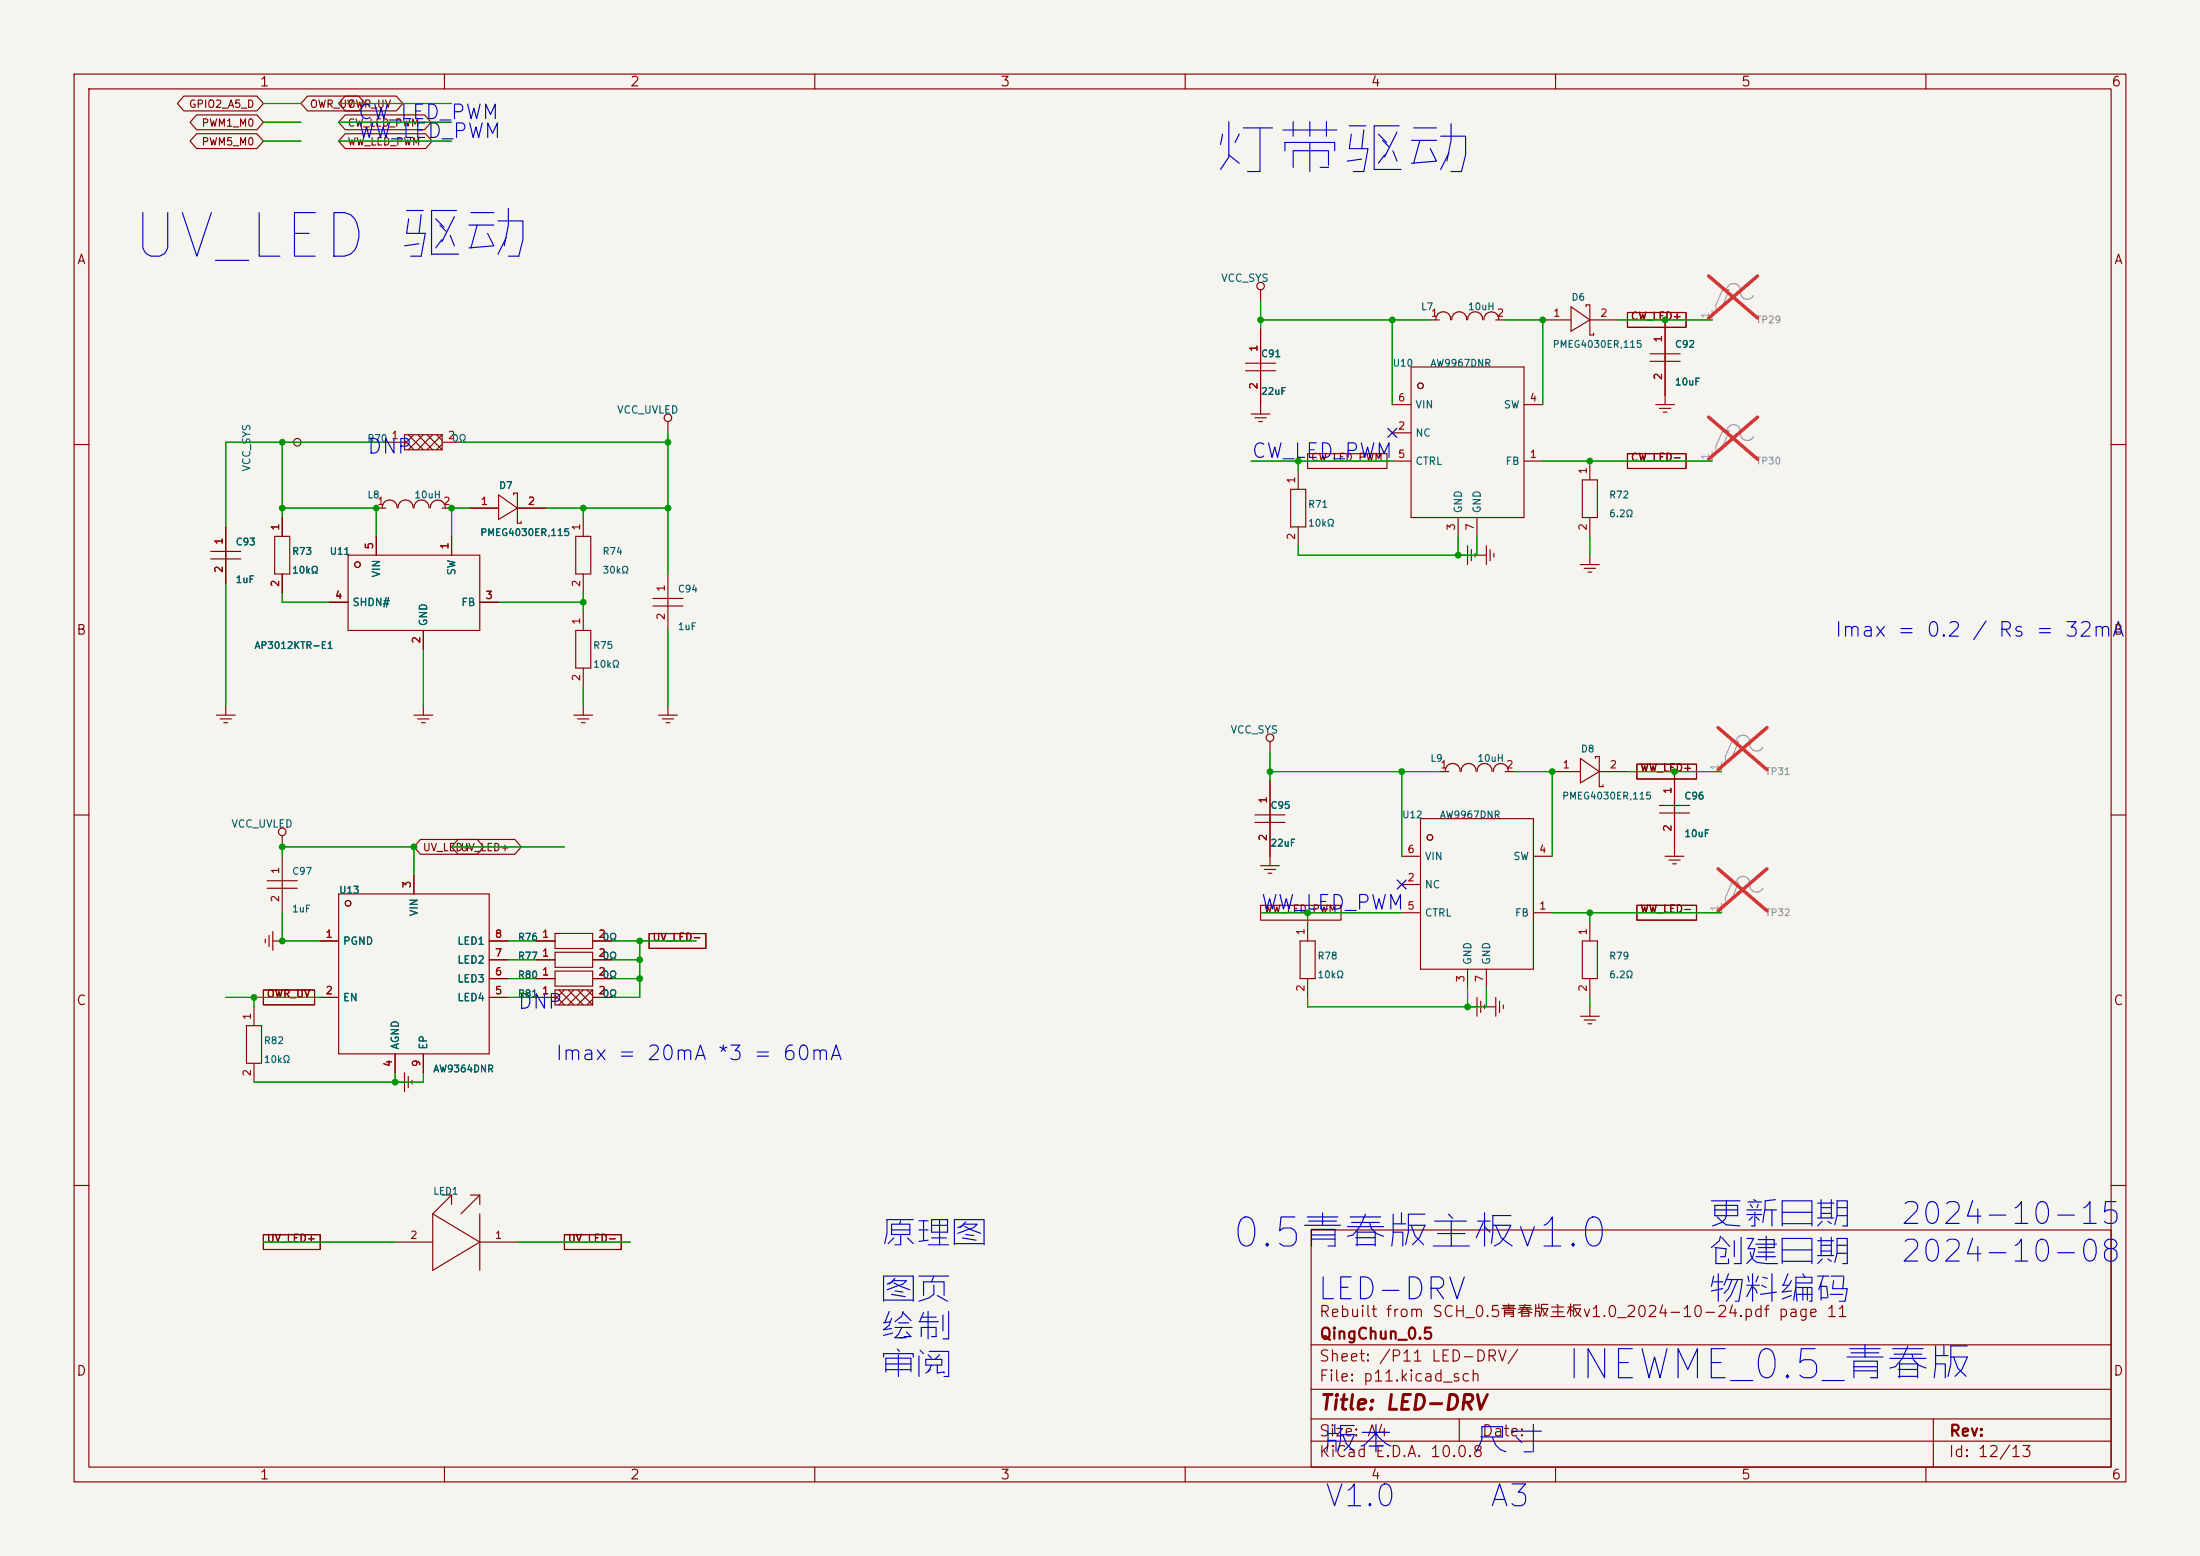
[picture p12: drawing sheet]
<svg xmlns="http://www.w3.org/2000/svg" width="297mm" height="210mm" viewBox="0 0 297 210" stroke-linecap="round" stroke-linejoin="round" font-family="sans-serif">
<path d="M0 0h297v210h-297z" fill="#f5f4ef" stroke="#f5f4ef" stroke-width=".14"/>
<g fill="none" stroke="#840000" stroke-width=".15">
<path d="M10 10h277v190h-277zM12 12h273v186h-273zM24.8 13h9.9l.9 1-.9 1h-9.9l-.8-1zM26.5 15.5h8.2l.9 1-.9 1h-8.2l-.8-1zM26.5 18h8.2l.9 1.1-.9 1h-8.2l-.8-1zM41.5 13h6.9l.9 1-.9 1h-6.9l-.9-1zM46.6 13h6.9l.9 1-.9 1h-6.9l-.9-1zM46.6 15.5h10.7l.9 1-.9 1h-10.7l-.9-1zM46.6 18h10.9l.8 1.1-.8 1h-10.9l-.9-1zM60 10v2M110 10v2M160 10v2"/>
<path d="M210 10v2M260 10v2M170.2 39.1v1.5M38.1 59.7h1.5M52.1 59.7h2.5M54.6 59.4l1.3 1.3M55.1 58.7l2 2M55.9 58.7l-1.3 1.2M56.4 58.7l2 2M57.1 58.7l-2 2M57.7 58.7l2 2M58.4 58.7l-2 2"/>
<path d="M58.9 58.7l.8 .7M59.7 58.7h-5.1v2h5.1M59.7 59.7h2.5M59.7 58.7l-2 2M59.7 58.7v2M59.7 59.9l-.8 .8M90.2 56.9v1.5M168.1 49h4.1M168.1 50h4.1M168.9 55.9h2.5M169.4 56.4h1.5M169.9 56.9h.5"/>
<path d="M170.2 44.5v11.4M188 58.4h2.5M188 54.6h2.5M190.5 49.5h15.2v20.4h-15.2zM193 43.2h1.3M193.8 43.2a1.01 1.01 0 0 1 1-1.1 1.01 1.01 0 0 1 1.1 1.1M196 43.2a1.01 1.01 0 0 1 1-1.1 1.01 1.01 0 0 1 1 1.1M198.1 43.2a1.01 1.01 0 0 1 1-1.1 1.01 1.01 0 0 1 1.1 1.1M200.3 43.2a1.01 1.01 0 0 1 1-1.1 1.01 1.01 0 0 1 1.1 1.1M201.9 43.2h1.3M205.7 54.6h2.6M208.3 43.2h3.8"/>
<path d="M212.1 41.4l2.5 1.8-2.5 1.5zM214.1 41.4v-.3h.5v4.1h.5v-.2M214.6 43.2h3.8M219.7 42.2h7.9v2h-7.9zM222.8 47.8h4M222.8 48.8h4M223.5 54.6h2.6M224 55.1h1.6M224.5 55.6h.5M224.8 43.2v11.4M10 60h2M28.4 74.4h4.1"/>
<path d="M28.4 75.4h4.1M30.5 71.1v7.6M37.1 72.4h2v5.1h-2zM38.1 69.9v2.5M38.1 77.5v2.5M47 74.9h17.8v10.2h-17.8zM50.8 68.6h1.3M50.8 72.4v2.5M51.6 68.6a1.01 1.01 0 0 1 1-1.1 1.01 1.01 0 0 1 1 1.1M53.7 68.6a1.01 1.01 0 0 1 1.1-1.1 1.01 1.01 0 0 1 1 1.1M55.9 68.6a1.01 1.01 0 0 1 1-1.1 1.01 1.01 0 0 1 1 1.1M58.1 68.6a1.01 1.01 0 0 1 1-1.1 1.01 1.01 0 0 1 1 1.1"/>
<path d="M59.7 68.6h1.3M61 72.4v2.5M63.5 68.6h3.8M67.3 66.8l2.5 1.8-2.5 1.5zM69.3 66.8v-.3h.5v4.1h.6v-.2M69.8 68.6h3.9M77.7 72.4h2.1v5.1h-2.1zM78.7 69.9v2.5M78.7 77.5v2.5M90.2 77.5v7.6M174.2 66h2.1v5.1h-2.1zM175.3 63.5v2.5"/>
<path d="M175.3 71.1v2.6M176.5 61.2h10.7v2h-10.7zM188 62.2h2.5M196.8 69.9v2.5M196.8 74.9h1.3M198.1 73.7v2.5M198.6 74.2v1.5M199.1 74.7v.5M199.4 69.9v2.5M199.4 74.9h1.3M200.7 73.7v2.5M201.2 74.2v1.5"/>
<path d="M201.7 74.7v.5M205.7 62.2h2.6M213.4 76.2h2.5M213.6 64.8h2v5.1h-2zM213.9 76.7h1.5M214.4 77.2h.5M214.6 62.2v2.6M214.6 69.9v2.5M214.6 74.9v1.3M219.7 61.2h7.9v2h-7.9zM285 60h2M29.2 96.5h2.5"/>
<path d="M29.7 97h1.5M30.2 97.5h.5M30.5 95.3v1.2M44.4 81.3h2.6M55.9 96.5h2.5M56.4 97h1.5M56.9 97.5h.5M57.1 85.1v2.5M57.1 95.3v1.2M64.8 81.3h2.5M77.5 96.5h2.5M77.7 85.1h2.1v5.1h-2.1z"/>
<path d="M78 97h1.5M78.5 97.5h.5M78.7 82.6v2.5M78.7 90.2v2.5M78.7 95.3v1.2M88.1 80.8h4.1M88.1 81.8h4.1M88.9 96.5h2.5M89.4 97h1.5M89.9 97.5h.5M90.2 95.3v1.2M10 110h2"/>
<path d="M36.1 118.9h4M36.1 119.9h4M38.1 112.8v1.5M38.1 115.6v7.6M55.9 118.1v2.6M56.8 113.3h7.6l.9 1-.9 1h-7.6l-.9-1zM61.8 113.3h7.7l.9 1-.9 1h-7.7l-.8-1zM169.4 110h4.1M169.4 111h4.1M170.2 116.8h2.5M170.7 117.3h1.5M171.2 117.9h.5"/>
<path d="M171.4 100.1v1.5M171.4 105.4v11.4M189.2 115.6h2.6M189.2 119.4h2.6M191.8 110.5h15.2v20.3h-15.2zM194.3 104.1h1.3M195.1 104.1a1.01 1.01 0 0 1 1-1.1 1.01 1.01 0 0 1 1 1.1M197.3 104.1a1.01 1.01 0 0 1 1-1.1 1.01 1.01 0 0 1 1 1.1M199.4 104.1a1.01 1.01 0 0 1 1-1.1 1.01 1.01 0 0 1 1 1.1M201.6 104.1a1.01 1.01 0 0 1 1-1.1 1.01 1.01 0 0 1 1 1.1M203.2 104.1h1.3M207 115.6h2.5"/>
<path d="M209.5 104.1h3.9M213.4 102.4l2.5 1.7-2.5 1.6zM215.4 102.4v-.3h.5v4.1h.5v-.3M215.9 104.1h3.8M221 103.1h8v2h-8zM224 108.7h4.1M224 109.7h4.1M224.8 115.6h2.5M225.3 116.1h1.5M225.8 116.6h.5M226.1 104.1v11.5M285 110h2"/>
<path d="M33.3 138.4h2v5.1h-2zM34.3 135.9v2.5M35.6 133.6h6.9v2h-6.9zM35.8 126.7v.6M36.3 126.2v1.6M36.8 125.7v2.6M36.8 127h1.3M43.2 127h2.5M43.2 134.6h2.5M45.7 120.7h20.3v21.5h-20.3zM66 127h2.6M66 134.6h2.6"/>
<path d="M66 132.1h2.6M66 129.5h2.6M72.4 127h2.5M72.4 134.6h2.5M72.4 132.1h2.5M72.4 129.5h2.5M74.9 126h5.1v2h-5.1zM74.9 128.5h5.1v2.1h-5.1zM74.9 131.1h5.1v2h-5.1zM74.9 134.4l1.3 1.2M75.4 133.6l2.1 2M76.2 133.6l-1.3 1.3"/>
<path d="M76.7 133.6l2 2M77.5 133.6l-2.1 2M78 133.6l2 2M78.7 133.6l-2 2M79.2 133.6l.8 .8M80 127h2.5M80 134.6h2.5M80 132.1h2.5M80 129.5h2.5M80 133.6h-5.1v2h5.1M80 133.6v2M80 133.6l-2 2"/>
<path d="M80 134.9l-.8 .7M87.6 126h7.7v2h-7.7zM170.2 122.2h10.8v2h-10.8zM175.5 127h2v5.1h-2zM176.5 124.5v2.5M176.5 132.1v2.5M189.2 123.2h2.6M198.1 135.9h1.3M198.1 130.8v2.6M199.4 134.6v2.6M199.9 135.1v1.6M200.4 135.6v.5"/>
<path d="M200.7 135.9h1.2M200.7 130.8v2.6M201.9 134.6v2.6M202.4 135.1v1.6M202.9 135.6v.5M207 123.2h2.5M213.4 137.2h2.5M213.6 127h2v5.1h-2zM213.9 137.7h1.5M214.4 138.2h.5M214.6 124.5v2.5M214.6 132.1v2.5"/>
<path d="M214.6 135.9v1.3M221 122.2h8v2h-8zM34.3 143.5v2.6M53.3 142.2v2.6M53.3 146.1h1.3M54.6 144.8v2.5M55.1 145.3v1.5M55.6 145.8v.5M57.1 142.2v2.6M10 160h2M35.6 166.6h7.6v2h-7.6zM53.3 167.6h5.1"/>
<path d="M58.4 163.8v7.7l6.4-3.9M58.4 163.8l6.4 3.8M59.7 161.3h1.3M61 161.3l-2.6 2.5M61 161.3v1.3M63.5 161.3h1.3M64.8 161.3l-2.6 2.5M64.8 161.3v1.3M64.8 163.8v7.7M64.8 167.6h5M76.2 166.6h7.7v2h-7.7zM177 166h108v32h-108z"/>
<path d="M285 160h2M60 198v2M110 198v2M160 198v2M177 194.5h108M177 191.5h108M177 187.5h108M177 181.5h108M197 191.5v3M210 198v2M260 198v2M261 191.5v6.5"/>
<circle cx="170.2" cy="38.6" r=".51"/>
<circle cx="40.1" cy="59.7" r=".51"/>
<circle cx="90.2" cy="56.4" r=".51"/>
<circle cx="191.8" cy="52.1" r=".38"/>
<circle cx="48.3" cy="76.2" r=".38"/>
<circle cx="171.5" cy="99.6" r=".51"/>
<circle cx="38.1" cy="112.3" r=".51"/>
<circle cx="193" cy="113" r=".38"/>
<circle cx="47" cy="121.9" r=".38"/>
</g>
<path d="M233.2 38.9a.93 .93 0 0 1 1.1-.6 .93 .93 0 0 1 .6 1.1 .94 .94 0 0 0 .7 1 .94 .94 0 0 0 1.1-.5M231.1 41.9v1.3M231.6 41.7v-.6l1.1-2.2 .7 .2-1 2.6-.5 .2M233.2 57.9a.93 .93 0 0 1 1.1-.6 .93 .93 0 0 1 .6 1.1 .94 .94 0 0 0 .7 1 .94 .94 0 0 0 1.1-.5M231.1 61v1.2M231.6 60.7v-.5l1.1-2.3 .7 .3-1 2.5-.5 .3M234.4 99.8a.93 .93 0 0 1 1.2-.5 .93 .93 0 0 1 .6 1 .94 .94 0 0 0 .7 1 .94 .94 0 0 0 1.1-.5M232.4 102.9v1.2M232.9 102.6v-.5l1-2.3 .8 .3-1 2.5-.5 .3M234.4 118.9a.93 .93 0 0 1 1.2-.6 .93 .93 0 0 1 .6 1.1 .94 .94 0 0 0 .7 1 .94 .94 0 0 0 1.1-.5M232.4 121.9v1.3M232.9 121.7v-.5l1-2.3 .8 .2-1 2.6-.5 .2" fill="none" stroke="#9c9b98" stroke-width=".15"/>
<path d="M230.7 37.2l6.6 5.7M237.3 37.2l-6.6 5.7M230.7 56.3l6.6 5.7M237.3 56.3l-6.6 5.7M231.9 98.2l6.6 5.7M238.5 98.2l-6.6 5.7M231.9 117.3l6.6 5.6M238.5 117.3l-6.6 5.6" fill="none" stroke="#e12e31" stroke-width=".46"/>
<g fill="none" stroke="#009600" stroke-width=".15">
<path d="M35.6 14h5M35.6 16.5h5M35.6 19.1h5M45.7 14h15.3M45.7 16.5h15.3M45.7 19.1h15.3M38.1 59.7v10.2M52.1 59.7h-21.6v11.4M62.2 59.7h28M90.2 58.4v19.1M170.2 43.2h22.8M170.2 40.6v3.9"/>
<path d="M188 43.2v11.4M203.2 43.2h5.1v11.4M218.4 43.2h12.7M30.5 78.7v16.6M38.1 68.6h12.7v3.8M63.5 68.6h-2.5v3.8M73.7 68.6h16.5M78.7 68.6v1.3M168.9 62.2h19.1M175.3 62.2v1.3M196.8 72.4v2.5M199.4 72.4v2.5h-24.1v-1.2"/>
<path d="M208.3 62.2h22.8M214.6 72.4v2.5M38.1 80v1.3h6.3M57.1 87.6v7.7M67.3 81.3h11.4M78.7 80v2.6M78.7 92.7v2.6M90.2 85.1v10.2M38.1 115.6v-1.3h17.8v3.8M61 114.3h15.2M171.4 104.1h22.9M171.4 101.6v3.8"/>
<path d="M189.2 104.1v11.5M204.5 104.1h5v11.5M219.7 104.1h12.7M30.5 134.6h12.7M34.3 134.6v1.3M38.1 123.2v3.8h5.1M68.6 127h3.8M68.6 129.5h3.8M68.6 132.1h3.8M68.6 134.6h3.8M82.5 127h11.5M82.5 129.5h3.9"/>
<path d="M82.5 132.1h3.9M86.4 127v7.6h-3.9M170.2 123.2h19M176.5 123.2v1.3M198.1 133.4v2.5M200.7 133.4v2.5h-24.2v-1.3M209.5 123.2h22.9M214.6 123.2v1.3M214.6 134.6v1.3M53.3 144.8v1.3M57.1 144.8v1.3h-22.8M35.6 167.6h17.7"/>
<path d="M69.8 167.6h15.3"/>
</g>
<path d="M187.4 57.8l1.2 1.2M188.6 57.8l-1.2 1.2M188.6 118.8l1.2 1.2M189.8 118.8l-1.2 1.2" fill="none" stroke="#000084" stroke-width=".15"/>
<g fill="#009600">
<circle cx="224.8" cy="43.2" r=".46"/>
<circle cx="214.6" cy="62.2" r=".46"/>
<circle cx="196.8" cy="74.9" r=".46"/>
<circle cx="189.2" cy="104.1" r=".46"/>
<circle cx="171.4" cy="104.1" r=".46"/>
<circle cx="198.1" cy="135.9" r=".46"/>
<circle cx="176.5" cy="123.2" r=".46"/>
<circle cx="209.5" cy="104.1" r=".46"/>
<circle cx="214.6" cy="123.2" r=".46"/>
<circle cx="226.1" cy="104.1" r=".46"/>
<circle cx="170.2" cy="43.2" r=".46"/>
<circle cx="208.3" cy="43.2" r=".46"/>
<circle cx="175.3" cy="62.2" r=".46"/>
<circle cx="188" cy="43.2" r=".46"/>
<circle cx="78.7" cy="81.3" r=".46"/>
<circle cx="78.7" cy="68.6" r=".46"/>
<circle cx="90.2" cy="59.7" r=".46"/>
<circle cx="90.2" cy="68.6" r=".46"/>
<circle cx="86.4" cy="129.5" r=".46"/>
<circle cx="86.4" cy="132.1" r=".46"/>
<circle cx="86.4" cy="127" r=".46"/>
<circle cx="38.1" cy="59.7" r=".46"/>
<circle cx="38.1" cy="68.6" r=".46"/>
<circle cx="61" cy="68.6" r=".46"/>
<circle cx="50.8" cy="68.6" r=".46"/>
<circle cx="38.1" cy="127" r=".46"/>
<circle cx="53.3" cy="146.1" r=".46"/>
<circle cx="34.3" cy="134.6" r=".46"/>
<circle cx="38.1" cy="114.3" r=".46"/>
<circle cx="55.9" cy="114.3" r=".46"/>
</g>
<g font-size="5.9" fill="#0000c2">
<text x="163.3" y="24.9">灯带驱动</text>
<text x="17.3" y="36.4">UV_LED 驱动</text>
</g>
<g font-size="3.9" fill="#0000c2">
<text x="166" y="169.4">0.5青春版主板v1.0</text>
<text x="211.2" y="187.1">INEWME_0.5_青春版</text>
</g>
<g font-size="3.2" fill="#0000c2">
<text x="230.4" y="166.4">更新日期</text>
<text x="118.6" y="169">原理图</text>
<text x="230.4" y="171.5">创建日期</text>
<text x="118.6" y="176.6">图页</text>
<text x="230.4" y="176.6">物料编码</text>
<text x="118.6" y="181.7">绘制</text>
<text x="118.6" y="186.8">审阅</text>
<text x="178.3" y="196.9">版本</text>
<text x="198.7" y="196.9">尺寸</text>
</g>
<g font-size="2.9" fill="#0000c2">
<text x="256.3" y="166">2024-10-15</text>
<text x="256.3" y="171.1">2024-10-08</text>
<text x="177.6" y="176.2">LED-DRV</text>
<text x="178.6" y="204.1">V1.0</text>
<text x="200.9" y="204.1">A3</text>
</g>
<g font-size="2" fill="#0000c2">
<text x="48.2" y="16.6">CW_LED_PWM</text>
<text x="48.2" y="19.1">WW_LED_PWM</text>
<text x="49.4" y="61.7">DNP</text>
<text x="168.8" y="62.3">CW_LED_PWM</text>
<text x="247.6" y="86.5">Imax = 0.2 / Rs = 32mA</text>
<text x="170.1" y="123.3">WW_LED_PWM</text>
<text x="69.8" y="136.7">DNP</text>
<text x="74.8" y="143.6">Imax = 20mA *3 = 60mA</text>
</g>
<text font-size="2" fill="#840000" x="178" y="190.8">Title: LED-DRV</text>
<g font-size="1.5" fill="#840000">
<text x="178" y="178.1">Rebuilt from SCH_0.5青春版主板v1.0_2024-10-24.pdf page 11</text>
<text x="178" y="184.1">Sheet: /P11 LED-DRV/</text>
<text x="178" y="181.1">QingChun_0.5</text>
<text x="178" y="186.8">File: p11.kicad_sch</text>
<text x="178" y="197">KiCad E.D.A. 10.0.8</text>
<text x="178" y="194.2">Size: A4</text>
<text x="200" y="194.2">Date:</text>
<text x="263" y="197">Id: 12/13</text>
<text x="263" y="194.2">Rev:</text>
</g>
<g font-size="1.3" fill="#840000">
<text x="35" y="12">1</text>
<text x="85" y="12">2</text>
<text x="135" y="12">3</text>
<text x="185" y="12">4</text>
<text x="235" y="12">5</text>
<text x="285" y="12">6</text>
<text x="10.3" y="36">A</text>
<text x="285.3" y="36">A</text>
<text x="10.2" y="86">B</text>
<text x="285.2" y="86">B</text>
<text x="10.2" y="136">C</text>
<text x="285.2" y="136">C</text>
<text x="10.2" y="186">D</text>
<text x="285.2" y="186">D</text>
<text x="35" y="200">1</text>
<text x="85" y="200">2</text>
<text x="135" y="200">3</text>
<text x="185" y="200">4</text>
<text x="235" y="200">5</text>
<text x="285" y="200">6</text>
</g>
<g font-size="1" fill="#840000">
<text x="25.4" y="14.8">GPIO2_A5_D</text>
<text x="27.1" y="17.3">PWM1_M0</text>
<text x="41.8" y="14.8">OWR_UV</text>
<text x="46.8" y="14.8">OWR_UV</text>
<text x="46.8" y="17.3">CW_LED_PWM</text>
<text x="27.1" y="19.9">PWM5_M0</text>
<text x="46.8" y="19.9">WW_LED_PWM</text>
<text x="220.1" y="43.4">CW_LED+</text>
<text x="176.9" y="62.5">CW_LED_PWM</text>
<text x="220.1" y="62.5">CW_LED-</text>
<text x="221.4" y="104.4">WW_LED+</text>
<text x="57" y="115.1">UV_LED+</text>
<text x="62.1" y="115.1">UV_LED+</text>
<text x="170.6" y="123.4">WW_LED_PWM</text>
<text x="221.4" y="123.4">WW_LED-</text>
<text x="88" y="127.2">UV_LED-</text>
<text x="35.9" y="134.9">OWR_UV</text>
<text x="35.9" y="167.9">UV_LED+</text>
<text x="76.6" y="167.9">UV_LED-</text>
</g>
<g font-size="1" fill="#006464">
<text x="164.8" y="38.3">VCC_SYS</text>
<text x="83.2" y="56.1">VCC_UVLED</text>
<text x="191" y="59.2">NC</text>
<text x="191" y="55.4">VIN</text>
<text x="202.9" y="55.4">SW</text>
<text x="34" y="63.7" transform="rotate(-90 34 63.7)">VCC_SYS</text>
<text x="191" y="63">CTRL</text>
<text x="203.2" y="63">FB</text>
<text x="197.6" y="69.3" transform="rotate(-90 197.6 69.3)">GND</text>
<text x="200.1" y="69.3" transform="rotate(-90 200.1 69.3)">GND</text>
<text x="61.7" y="77.7" transform="rotate(-90 61.7 77.7)">SW</text>
<text x="47.5" y="82">SHDN#</text>
<text x="51.6" y="78" transform="rotate(-90 51.6 78)">VIN</text>
<text x="62.2" y="82">FB</text>
<text x="57.9" y="84.6" transform="rotate(-90 57.9 84.6)">GND</text>
<text x="166" y="99.2">VCC_SYS</text>
<text x="31.2" y="111.9">VCC_UVLED</text>
<text x="192.3" y="116.3">VIN</text>
<text x="204.2" y="116.3">SW</text>
<text x="56.6" y="123.7" transform="rotate(-90 56.6 123.7)">VIN</text>
<text x="192.3" y="120.1">NC</text>
<text x="192.3" y="123.9">CTRL</text>
<text x="204.4" y="123.9">FB</text>
<text x="46.2" y="127.8">PGND</text>
<text x="61.7" y="130.3">LED2</text>
<text x="61.7" y="127.8">LED1</text>
<text x="198.9" y="130.3" transform="rotate(-90 198.9 130.3)">GND</text>
<text x="201.4" y="130.3" transform="rotate(-90 201.4 130.3)">GND</text>
<text x="46.2" y="135.4">EN</text>
<text x="61.7" y="135.4">LED4</text>
<text x="61.7" y="132.8">LED3</text>
<text x="54.1" y="141.7" transform="rotate(-90 54.1 141.7)">AGND</text>
<text x="57.9" y="141.7" transform="rotate(-90 57.9 141.7)">EP</text>
</g>
<g font-size="1" fill="#a90000">
<text x="170" y="47.6" transform="rotate(-90 170 47.6)">1</text>
<text x="193.1" y="43">1</text>
<text x="202" y="43">2</text>
<text x="209.6" y="43">1</text>
<text x="216" y="43">2</text>
<text x="224.6" y="46.3" transform="rotate(-90 224.6 46.3)">1</text>
<text x="170" y="52.6" transform="rotate(-90 170 52.6)">2</text>
<text x="224.6" y="51.4" transform="rotate(-90 224.6 51.4)">2</text>
<text x="52.8" y="59.5">1</text>
<text x="60.4" y="59.5">2</text>
<text x="188.7" y="58.2">2</text>
<text x="188.7" y="54.4">6</text>
<text x="206.4" y="54.4">4</text>
<text x="175.1" y="65.3" transform="rotate(-90 175.1 65.3)">1</text>
<text x="188.7" y="62">5</text>
<text x="206.4" y="62">1</text>
<text x="214.4" y="64.1" transform="rotate(-90 214.4 64.1)">1</text>
<text x="37.9" y="71.7" transform="rotate(-90 37.9 71.7)">1</text>
<text x="50.9" y="68.4">1</text>
<text x="59.7" y="68.4">2</text>
<text x="64.8" y="68.4">1</text>
<text x="71.2" y="68.4">2</text>
<text x="78.6" y="71.7" transform="rotate(-90 78.6 71.7)">1</text>
<text x="196.7" y="71.7" transform="rotate(-90 196.7 71.7)">3</text>
<text x="199.2" y="71.7" transform="rotate(-90 199.2 71.7)">7</text>
<text x="214.4" y="71.7" transform="rotate(-90 214.4 71.7)">2</text>
<text x="30.3" y="77.4" transform="rotate(-90 30.3 77.4)">2</text>
<text x="30.3" y="73.6" transform="rotate(-90 30.3 73.6)">1</text>
<text x="50.6" y="74.2" transform="rotate(-90 50.6 74.2)">5</text>
<text x="60.8" y="74.2" transform="rotate(-90 60.8 74.2)">1</text>
<text x="175.1" y="73" transform="rotate(-90 175.1 73)">2</text>
<text x="37.9" y="79.3" transform="rotate(-90 37.9 79.3)">2</text>
<text x="45.1" y="81.1">4</text>
<text x="65.5" y="81.1">3</text>
<text x="78.6" y="79.3" transform="rotate(-90 78.6 79.3)">2</text>
<text x="90" y="83.8" transform="rotate(-90 90 83.8)">2</text>
<text x="90" y="80" transform="rotate(-90 90 80)">1</text>
<text x="57" y="86.9" transform="rotate(-90 57 86.9)">2</text>
<text x="78.6" y="84.4" transform="rotate(-90 78.6 84.4)">1</text>
<text x="78.6" y="92" transform="rotate(-90 78.6 92)">2</text>
<text x="194.4" y="104">1</text>
<text x="203.3" y="104">2</text>
<text x="210.9" y="104">1</text>
<text x="217.2" y="104">2</text>
<text x="225.9" y="107.3" transform="rotate(-90 225.9 107.3)">1</text>
<text x="171.3" y="113.6" transform="rotate(-90 171.3 113.6)">2</text>
<text x="171.3" y="108.5" transform="rotate(-90 171.3 108.5)">1</text>
<text x="225.9" y="112.3" transform="rotate(-90 225.9 112.3)">2</text>
<text x="37.9" y="118.1" transform="rotate(-90 37.9 118.1)">1</text>
<text x="55.7" y="120" transform="rotate(-90 55.7 120)">3</text>
<text x="189.9" y="119.2">2</text>
<text x="189.9" y="115.4">6</text>
<text x="207.7" y="115.4">4</text>
<text x="37.9" y="121.9" transform="rotate(-90 37.9 121.9)">2</text>
<text x="189.9" y="123">5</text>
<text x="207.7" y="123">1</text>
<text x="43.9" y="126.8">1</text>
<text x="66.7" y="131.9">6</text>
<text x="66.7" y="129.4">7</text>
<text x="66.7" y="126.8">8</text>
<text x="73.1" y="126.8">1</text>
<text x="73.1" y="129.4">1</text>
<text x="73.1" y="131.9">1</text>
<text x="80.7" y="126.8">2</text>
<text x="80.7" y="129.4">2</text>
<text x="80.7" y="131.9">2</text>
<text x="176.3" y="126.3" transform="rotate(-90 176.3 126.3)">1</text>
<text x="214.4" y="126.3" transform="rotate(-90 214.4 126.3)">1</text>
<text x="34.1" y="137.7" transform="rotate(-90 34.1 137.7)">1</text>
<text x="43.9" y="134.4">2</text>
<text x="66.7" y="134.4">5</text>
<text x="73.1" y="134.4">1</text>
<text x="80.7" y="134.4">2</text>
<text x="176.3" y="133.9" transform="rotate(-90 176.3 133.9)">2</text>
<text x="197.9" y="132.7" transform="rotate(-90 197.9 132.7)">3</text>
<text x="200.5" y="132.7" transform="rotate(-90 200.5 132.7)">7</text>
<text x="214.4" y="133.9" transform="rotate(-90 214.4 133.9)">2</text>
<text x="34.1" y="145.4" transform="rotate(-90 34.1 145.4)">2</text>
<text x="53.2" y="144.1" transform="rotate(-90 53.2 144.1)">4</text>
<text x="57" y="144.1" transform="rotate(-90 57 144.1)">9</text>
<text x="55.3" y="167.5">2</text>
<text x="66.7" y="167.5">1</text>
</g>
<g font-size="1" fill="#a5a4a2">
<text x="231" y="43.1" transform="rotate(-90 231 43.1)">1</text>
<text x="231" y="62.2" transform="rotate(-90 231 62.2)">1</text>
<text x="232.2" y="104.1" transform="rotate(-90 232.2 104.1)">1</text>
<text x="232.2" y="123.1" transform="rotate(-90 232.2 123.1)">1</text>
</g>
<g font-size=".9" fill="#006464">
<text x="212.1" y="40.8">D6</text>
<text x="191.8" y="42.1">L7</text>
<text x="198.1" y="42.1">10uH</text>
<text x="209.5" y="47.2">PMEG4030ER,115</text>
<text x="226" y="47.2">C92</text>
<text x="170.2" y="48.4">C91</text>
<text x="170.2" y="53.5">22uF</text>
<text x="187.9" y="49.7">U10</text>
<text x="193" y="49.7">AW9967DNR</text>
<text x="226" y="52.2">10uF</text>
<text x="49.5" y="59.9">R70</text>
<text x="60.9" y="59.9">0Ω</text>
<text x="49.5" y="67.5">L8</text>
<text x="55.9" y="67.5">10uH</text>
<text x="67.3" y="66.2">D7</text>
<text x="176.5" y="68.8">R71</text>
<text x="176.5" y="71.3">10kΩ</text>
<text x="217.2" y="67.5">R72</text>
<text x="217.2" y="70">6.2Ω</text>
<text x="31.7" y="73.8">C93</text>
<text x="39.4" y="75.1">R73</text>
<text x="39.4" y="77.6">10kΩ</text>
<text x="44.4" y="75.1">U11</text>
<text x="64.8" y="72.6">PMEG4030ER,115</text>
<text x="81.3" y="75.1">R74</text>
<text x="81.3" y="77.6">30kΩ</text>
<text x="31.7" y="78.9">1uF</text>
<text x="91.4" y="80.2">C94</text>
<text x="34.3" y="87.8">AP3012KTR-E1</text>
<text x="80" y="87.8">R75</text>
<text x="91.4" y="85.3">1uF</text>
<text x="80" y="90.3">10kΩ</text>
<text x="213.3" y="101.8">D8</text>
<text x="193" y="103">L9</text>
<text x="199.4" y="103">10uH</text>
<text x="171.4" y="109.4">C95</text>
<text x="189.2" y="110.7">U12</text>
<text x="194.3" y="110.7">AW9967DNR</text>
<text x="210.8" y="108.1">PMEG4030ER,115</text>
<text x="227.3" y="108.1">C96</text>
<text x="227.3" y="113.2">10uF</text>
<text x="39.4" y="118.3">C97</text>
<text x="171.4" y="114.5">22uF</text>
<text x="39.4" y="123.4">1uF</text>
<text x="45.7" y="120.8">U13</text>
<text x="69.8" y="127.2">R76</text>
<text x="69.8" y="129.7">R77</text>
<text x="81.3" y="127.2">0Ω</text>
<text x="81.3" y="129.7">0Ω</text>
<text x="177.8" y="129.7">R78</text>
<text x="217.2" y="129.7">R79</text>
<text x="69.8" y="132.3">R80</text>
<text x="69.8" y="134.8">R81</text>
<text x="81.3" y="132.3">0Ω</text>
<text x="81.3" y="134.8">0Ω</text>
<text x="177.8" y="132.3">10kΩ</text>
<text x="217.2" y="132.3">6.2Ω</text>
<text x="35.5" y="141.1">R82</text>
<text x="35.5" y="143.7">10kΩ</text>
<text x="58.4" y="145">AW9364DNR</text>
<text x="58.4" y="161.5">LED1</text>
</g>
<g font-size=".9" fill="#939391">
<text x="237" y="43.9">TP29</text>
<text x="237" y="62.9">TP30</text>
<text x="238.2" y="104.8">TP31</text>
<text x="238.2" y="123.9">TP32</text>
</g>
</svg>
